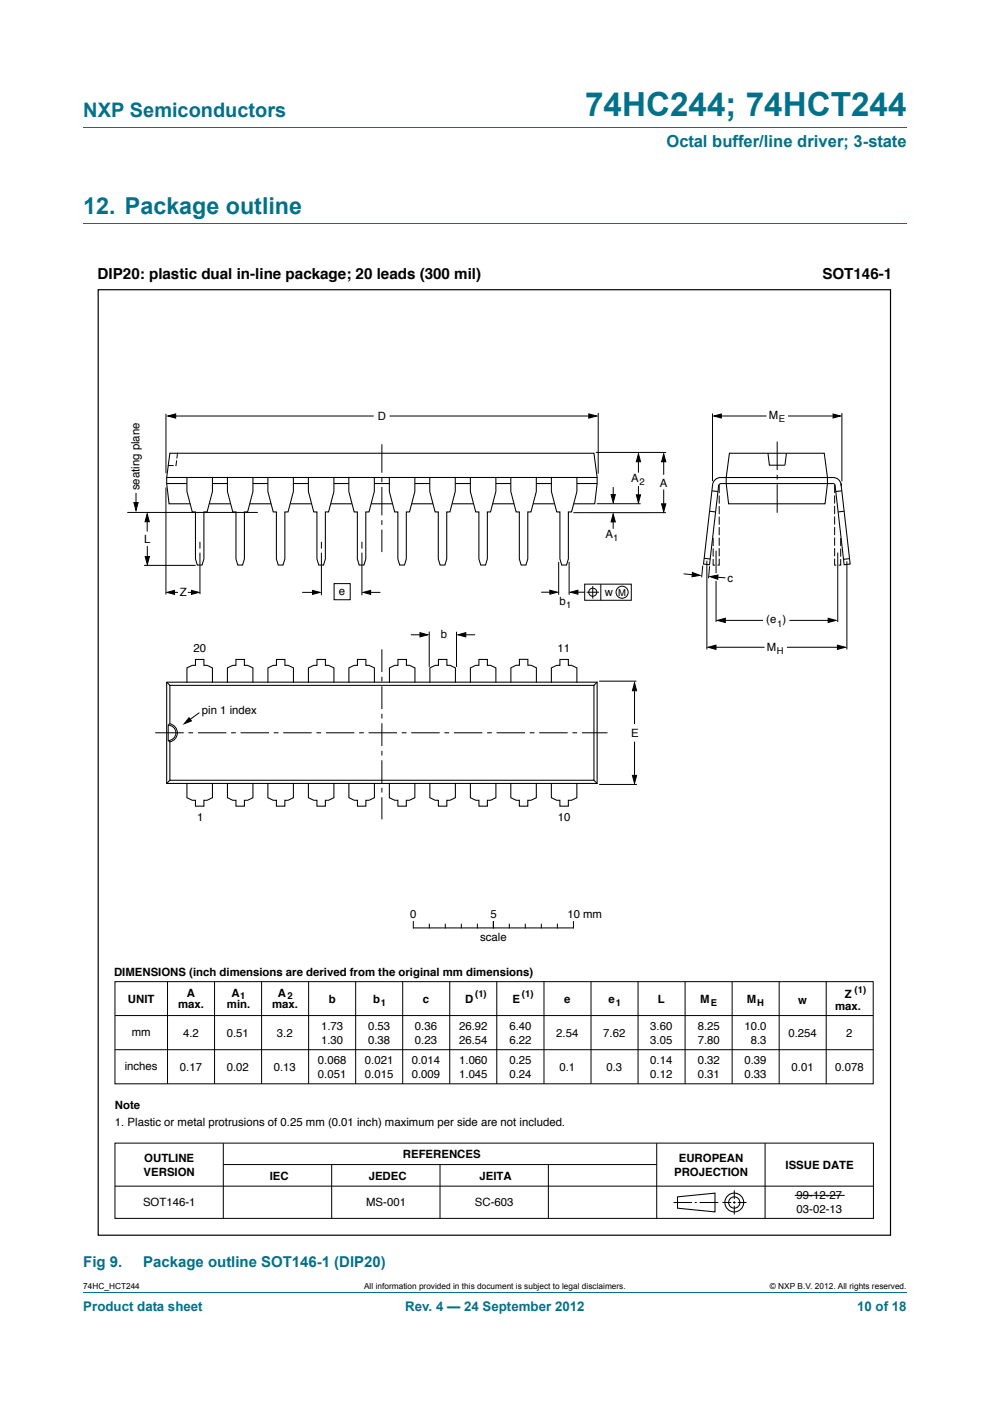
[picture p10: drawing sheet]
<svg xmlns="http://www.w3.org/2000/svg" width="210mm" height="297mm" viewBox="0 0 210 297" stroke-linecap="round" stroke-linejoin="round" font-family="sans-serif">
<path d="M17.7 27h174.6M17.7 47.4h174.6M17.7 273.9h174.6" fill="none" stroke="#00718a" stroke-width=".21"/>
<g fill="none" stroke="#000" stroke-width=".21">
<path d="M35.2 87.7v12.6M36 88.2h43.3M82.6 88.2h42.9M126.4 95.9h14.9M126.9 87.6v12.8M135.4 97v3.2M140.8 96.6v4.1M151.1 87.7v14.3M152.1 88.2h10.5M167.1 88.2h10.4M178.6 87.6v14.5M27 108.6h27.7"/>
<path d="M28.8 104.5v2.7M30.6 119.9h10.9M31.2 109.9v2.8M31.2 115.8v3.1M35.2 103.3v22.8M42.4 114.9v1.4M42.4 117.2v8.8M68.2 114.9v1.4M68.2 117.2v9M76.8 114.9v1.4M76.8 117.2v9M118.5 119.1v7"/>
<path d="M120.7 119.1v7M126.6 106.8h9.3M130.1 109.7v2.4M130.1 103.3v2.5M135.4 103.1v2.9M140.8 103.8v4.2M141.2 108.7h-19.6M149.1 119.9l-.3 2.5M149.9 118.9v18.8M151.9 116.8v4.7M177.7 117.2v14.7M179.6 119v18.7"/>
<path d="M36.2 125.6h1.6M39.8 125.6h1.6M64.1 125.6h3M70.9 123.7h3.4v3.5h-3.4zM77.8 125.6h2.9M87.2 134.6h2.8M91 133.9v7.5M96.8 133.9v7.5M97.9 134.6h2.9M114.8 125.6h2.6M121.9 125.6h2.1M124 123.8h9.9v3.5h-9.9z"/>
<path d="M124.4 125.6h2.6M125.7 124.3v2.6M127.4 123.8v3.5M145 121.7l2.7 .2M150.5 120.1l-.2 2.5M151.1 137.2h11.1M151.1 122.3l2.8 .2M151.9 123.2v8.7M153 131.5h8.8M166.9 137.2h11.2M167.4 131.5h9.1M35.7 153.7a1.63 1.63 0 0 1 1.6 1.7 1.63 1.63 0 0 1-1.6 1.6z"/>
<path d="M35.7 153.7l.2-.2a1.85 1.85 0 0 1 1.7 1.9 1.85 1.85 0 0 1-1.7 1.8l-.2-.2M42.3 151.1l-2.6 1.9M127.1 144.4h7.9M134.6 145.9v7.6M134.6 157.2v7.9M127.1 166.3h8M87.7 195.4v1.3M87.7 196.7h33.8M91.1 195.9v.8M94.4 195.9v.8M97.9 195.9v.8M101.2 195.9v.8"/>
<path d="M104.6 195.4v1.3M104.7 195.4v1.3M108 195.9v.8M111.4 195.9v.8M114.8 195.9v.8M118.2 195.9v.8M121.6 195.4v1.3M24.4 208.1h160.8v21.7h-160.8zM24.4 215.3h160.8M35.5 208.1v21.7M45.5 208.1v21.7M55.5 208.1v21.7"/>
<path d="M65.5 208.1v21.7M75.4 208.1v21.7M85.4 208.1v21.7M95.4 208.1v21.7M105.4 208.1v21.7M115.4 208.1v21.7M125.4 208.1v21.7M135.3 208.1v21.7M145.3 208.1v21.7M155.3 208.1v21.7M165.3 208.1v21.7M175.2 208.1v21.7"/>
<path d="M24.4 222.6h160.8M24.4 251.5h160.9M24.4 242.4h160.9v15.9h-160.9zM47.4 242.4v15.9M47.4 246.9h91.9M70.3 246.9v11.4M93.3 246.9v11.4M116.3 246.9v11.4M139.3 242.4v15.9M142.9 255h3.9M147.3 255h.5M148.4 255h4"/>
<path d="M153.2 255h1.9M155.5 255h.5M155.7 252.4v1.8M155.7 254.7v.5M155.7 255.7v1.8M156.5 255h1.8M162.3 242.4v15.9M168.6 253.4h10.6"/>
<circle cx="125.7" cy="125.6" r=".86"/>
<circle cx="131.9" cy="125.6" r="1.28"/>
</g>
<g fill="none" stroke="#000" stroke-width=".22">
<path d="M154.7 96.1h20.1l.7 5.1v1.3l-.5 4.3h-20.5l-.5-4.3v-1.3zM162.9 96.1l.3 2.5h3.3l.3-2.5M35.4 102.5h4.2M35.4 101.2h91.2M39.6 101.2v3l1.2 4.3h.7v10l.3 1.3h1.1l.3-1.3v-10h.7l1.2-4.3v-3M40.4 106.8h-4.5l-.5-4.3v-1.3l.6-5.1h90l.7 5.1v1.3l-.6 4.3h-4.4M44.4 106.8h4.5M45.1 102.5h3.1M48.2 101.2v3l1.2 4.3h.6v10l.4 1.3h1.1l.3-1.3v-10h.7l1.1-4.3v-3M53 106.8h4.5M53.6 102.5h3.2M56.8 101.2v3l1.1 4.3h.7v10l.4 1.3h1l.4-1.3v-10h.7l1.1-4.3v-3"/>
<path d="M61.6 106.8h4.5M62.2 102.5h3.2M65.4 101.2v3l1.1 4.3h.7v10l.4 1.3h1l.4-1.3v-10h.7l1.1-4.3v-3M70.1 106.8h4.6M70.8 102.5h3.2M74 101.2v3l1.1 4.3h.7v10l.4 1.3h1l.4-1.3v-10h.7l1.1-4.3v-3M78.7 106.8h4.6M79.4 102.5h3.2M82.6 101.2v3l1.1 4.3h.7v10l.4 1.3h1l.4-1.3v-10h.7l1.1-4.3v-3M87.3 106.8h4.6M88 102.5h3.2M91.2 101.2v3l1.1 4.3h.7v10l.4 1.3h1l.4-1.3v-10h.6l1.2-4.3v-3"/>
<path d="M95.9 106.8h4.5M96.6 102.5h3.2M99.8 101.2v3l1.1 4.3h.7v10l.4 1.3h1l.4-1.3v-10h.6l1.2-4.3v-3M104.5 106.8h4.5M105.2 102.5h3.2M108.3 101.2v3l1.2 4.3h.7v10l.3 1.3h1.1l.3-1.3v-10h.7l1.2-4.3v-3M113.1 106.8h4.5M113.8 102.5h3.1M117 101.2v3l1.1 4.3h.7v10l.3 1.3h1.1l.4-1.3v-10h.6l1.2-4.3v-3M122.4 102.5h4.3M149.4 118.4l1.2 .1M150.5 108.4l1.3 .1"/>
<path d="M151 104.1l1.3 .1M151.5 101.8l.8-.5 .5-.1h23.9a1.66 1.66 0 0 1 1.7 1.5l1.9 16.9-1.3 .1-1.9-16.7-.2-.4-24-.1-.2 .1-.3 .4-1.9 16.7-1.3-.1 2-16.9zM178.5 104.1l-1.2 .1M179 108.4l-1.2 .1M180.2 118.4l-1.3 .2M35.4 144.6h91.3v21.5h-91.3zM35.4 144.6l.6 .7M36 153.4v-8.1h90v20.1h-90v-8.1M39.6 144.6v-3l1.2-.5h.7v-1.3h1.7v1.3h.7l1.2 .5v3M48.2 144.6v-3l1.2-.5h.6v-1.3h1.8v1.3h.7l1.1 .5v3M56.8 144.6v-3l1.2-.5h.6v-1.3h1.8v1.3h.7l1.1 .5v3M65.4 144.6v-3l1.2-.5h.6v-1.3h1.8v1.3h.7l1.1 .5v3"/>
<path d="M74 144.6v-3l1.1-.5h.7v-1.3h1.8v1.3h.7l1.1 .5v3M82.6 144.6v-3l1.1-.5h.7v-1.3h1.8v1.3h.7l1.1 .5v3M91.2 144.6v-3l1.1-.5h.7v-1.3h1.8v1.3h.7l1.1 .5v3M99.8 144.6v-3l1.1-.5h.7v-1.3h1.8v1.3h.6l1.2 .5v3M108.4 144.6v-3l1.1-.6h.7v-1.2h1.8v1.2h.6l1.2 .6v3M116.9 144.6v-3l1.2-.5h.7v-1.3h1.7v1.3h.7l1.2 .5v3M126.7 144.6l-.7 .7M36 165.4l-.6 .7M39.6 166.1v3l1.2 .6h.7v1.2h1.8v-1.2h.6l1.2-.6v-3M48.2 166.1v3l1.2 .6h.6v1.2h1.8v-1.2h.7l1.1-.6v-3M56.8 166.1v3l1.2 .6h.6v1.2h1.8v-1.2h.7l1.1-.6v-3M65.4 166.1v3l1.1 .6h.7v1.2h1.8v-1.2h.7l1.1-.6v-3"/>
<path d="M74 166.1v3l1.1 .6h.7v1.2h1.8v-1.2h.7l1.1-.6v-3M82.6 166.1v3l1.1 .6h.7v1.2h1.8v-1.2h.7l1.1-.6v-3M91.2 166.1v3l1.1 .6h.7v1.2h1.8v-1.2h.7l1.1-.6v-3M99.8 166.1v3l1.1 .6h.7v1.2h1.8v-1.2h.6l1.2-.6v-3M108.3 166.1v3l1.2 .6h.7v1.2h1.7v-1.2h.7l1.2-.6v-3M116.9 166.1v3l1.2 .6h.7v1.2h1.7v-1.2h.7l1.2-.6v-3M126 165.4l.7 .7M143.7 253.8l8-.8v3.9l-8-.7z"/>
<circle cx="155.7" cy="255" r="1.99"/>
<circle cx="155.7" cy="255" r="1.2"/>
</g>
<g fill="#000" stroke="#000" stroke-width=".21">
<path d="M35.6 88.2l1.7-.4v.9zM124.9 87.8l1.7 .4-1.7 .5zM135.4 96.2l.5 1.7h-.9zM140.8 96.2l.4 1.7h-.9zM151.4 88.2l1.6-.4v.8zM176.7 87.8l1.6 .4-1.6 .4zM28.4 106.5h.9l-.5 1.7zM31.2 108.9l.5 1.7h-.9zM30.8 118h.9l-.5 1.7zM130.1 109l.4 1.7h-.9zM129.6 104.9h.9l-.4 1.6zM135 104.9h.9l-.5 1.7z"/>
<path d="M140.3 106.8h.9l-.4 1.7zM35.4 125.6l1.6-.4v.8zM40.6 125.2l1.6 .4-1.6 .4zM66.3 125.2l1.6 .4-1.6 .4zM77 125.6l1.6-.4v.8zM89.1 134.1l1.7 .5-1.7 .4zM97.1 134.6l1.7-.5v.9zM116.6 125.1l1.6 .5-1.6 .4zM121 125.6l1.6-.5v.9zM146.9 121.4l1.6 .6-1.7 .3zM150.2 137.2l1.7-.4v.9zM150.6 122.3l1.7-.4-.1 .9z"/>
<path d="M152.2 131.5l1.6-.4v.9zM175.7 131.1l1.6 .4-1.6 .5zM177.6 136.8l1.7 .4-1.7 .5zM40.1 152.2l.5 .7-1.5 .5zM134.6 144.8l.4 1.7h-.9zM134.1 164.4h.9l-.4 1.7z"/>
</g>
<path d="M81 94.2v22.9M164.8 93.6v15.7M32.9 155.4h96" fill="none" stroke="#000" stroke-width=".21" stroke-dasharray="6 1 1 1" stroke-linecap="butt"/>
<path d="M81 137.7v36" fill="none" stroke="#000" stroke-width=".21" stroke-dasharray="4.8 1 1 1" stroke-linecap="butt"/>
<path d="M37.6 96.1l-.3 2.6h-1.6" fill="none" stroke="#000" stroke-width=".21" stroke-dasharray="1 .6"/>
<path d="M152.5 102.9v16.9h-1.2v-6.3M177 102.9v16.9h1.3v-6.3" fill="none" stroke="#000" stroke-width=".21" stroke-dasharray="1.5 .7"/>
<path d="M20.8 61.4h168.1v200.5h-168.1z" fill="none" stroke="#000" stroke-width=".25"/>
<text font-size="7" fill="#00718a" x="124.1" y="24.6">74HC244; 74HCT244</text>
<text font-size="4.9" fill="#00718a" x="17.7" y="45.4">12. Package outline</text>
<text font-size="4.2" fill="#00718a" x="17.7" y="24.9">NXP Semiconductors</text>
<text font-size="3.5" fill="#00718a" x="141.4" y="31.1">Octal buffer/line driver; 3-state</text>
<g font-size="3.2">
<text x="20.7" y="59.1">DIP20: plastic dual in-line package; 20 leads (300 mil)</text>
<text x="174.4" y="59.1">SOT146-1</text>
</g>
<g font-size="3.2" fill="#00718a">
<text x="17.7" y="268.6">Fig 9.</text>
<text x="30.4" y="268.6">Package outline SOT146-1 (DIP20)</text>
</g>
<g font-size="2.8" fill="#00718a">
<text x="17.7" y="277.9">Product data sheet</text>
<text x="86" y="277.9">Rev. 4 — 24 September 2012</text>
<text x="181.8" y="277.9">10 of 18</text>
</g>
<g font-size="2.4">
<text x="80.1" y="88.9">D</text>
<text x="163.1" y="88.9">M</text>
<text x="29.6" y="103.9" transform="rotate(-90 29.6 103.9)">seating plane</text>
<text x="133.9" y="102.3">A</text>
<text x="139.9" y="103.3">A</text>
<text x="30.6" y="115.2">L</text>
<text x="128.4" y="114.1">A</text>
<text x="154.3" y="123.3">c</text>
<text x="38.1" y="126.4">Z</text>
<text x="71.9" y="126.1">e</text>
<text x="118.6" y="128.3">b</text>
<text x="128.3" y="126.3">w</text>
<text x="93.5" y="135.2">b</text>
<text x="162.5" y="132">(e )</text>
<text x="41" y="138.2">20</text>
<text x="118.3" y="138.2">11</text>
<text x="162.6" y="138.1">M</text>
<text x="42.8" y="151.4">pin 1 index</text>
<text x="133.9" y="156.2">E</text>
<text x="41.8" y="174">1</text>
<text x="118.3" y="174.1">10</text>
<text x="87" y="194.7">0</text>
<text x="104" y="194.7">5</text>
<text x="120.3" y="194.7">10 mm</text>
<text x="101.9" y="199.4">scale</text>
<text x="24.2" y="207">DIMENSIONS (inch dimensions are derived from the original mm dimensions)</text>
<text x="27.1" y="212.6">UNIT</text>
<text x="37.8" y="213.8">max.</text>
<text x="39.6" y="211.4">A</text>
<text x="48.1" y="213.8">min.</text>
<text x="49.1" y="211.4">A</text>
<text x="57.7" y="213.8">max.</text>
<text x="58.9" y="211.4">A</text>
<text x="69.7" y="212.6">b</text>
<text x="79.1" y="212.6">b</text>
<text x="89.7" y="212.6">c</text>
<text x="98.7" y="212.6">D</text>
<text x="108.7" y="212.6">E</text>
<text x="119.7" y="212.6">e</text>
<text x="129.1" y="212.6">e</text>
<text x="139.5" y="212.6">L</text>
<text x="148.5" y="212.6">M</text>
<text x="158.4" y="212.6">M</text>
<text x="169.3" y="212.8">w</text>
<text x="177.1" y="214.1">max.</text>
<text x="179.2" y="211.7">Z</text>
<text x="27.9" y="219.6">mm</text>
<text x="38.8" y="219.8">4.2</text>
<text x="48.1" y="219.8">0.51</text>
<text x="58.7" y="219.8">3.2</text>
<text x="68.1" y="218.3">1.73</text>
<text x="68.1" y="221.2">1.30</text>
<text x="78.1" y="218.3">0.53</text>
<text x="78.1" y="221.2">0.38</text>
<text x="88" y="218.3">0.36</text>
<text x="88" y="221.2">0.23</text>
<text x="97.4" y="218.3">26.92</text>
<text x="97.4" y="221.2">26.54</text>
<text x="108" y="218.3">6.40</text>
<text x="108" y="221.2">6.22</text>
<text x="118" y="219.8">2.54</text>
<text x="128" y="219.8">7.62</text>
<text x="137.9" y="218.3">3.60</text>
<text x="137.9" y="221.2">3.05</text>
<text x="148" y="218.3">8.25</text>
<text x="148" y="221.2">7.80</text>
<text x="157.9" y="218.3">10.0</text>
<text x="159.2" y="221.2">8.3</text>
<text x="167.2" y="219.8">0.254</text>
<text x="179.5" y="219.8">2</text>
<text x="26.5" y="226.8">inches</text>
<text x="38.2" y="227">0.17</text>
<text x="48.1" y="227">0.02</text>
<text x="58.1" y="227">0.13</text>
<text x="67.4" y="225.5">0.068</text>
<text x="77.4" y="225.5">0.021</text>
<text x="87.3" y="225.5">0.014</text>
<text x="97.4" y="225.5">1.060</text>
<text x="108" y="225.5">0.25</text>
<text x="118.7" y="227">0.1</text>
<text x="128.6" y="227">0.3</text>
<text x="137.9" y="225.5">0.14</text>
<text x="148" y="225.5">0.32</text>
<text x="157.9" y="225.5">0.39</text>
<text x="167.9" y="227">0.01</text>
<text x="177.2" y="227">0.078</text>
<text x="67.4" y="228.5">0.051</text>
<text x="77.4" y="228.5">0.015</text>
<text x="87.3" y="228.5">0.009</text>
<text x="97.4" y="228.5">1.045</text>
<text x="108" y="228.5">0.24</text>
<text x="137.9" y="228.5">0.12</text>
<text x="148" y="228.5">0.31</text>
<text x="157.9" y="228.5">0.33</text>
<text x="24.4" y="235">Note</text>
<text x="24.4" y="238.7">1. Plastic or metal protrusions of 0.25 mm (0.01 inch) maximum per side are not included.</text>
<text x="85.4" y="245.6">REFERENCES</text>
<text x="30.5" y="249.3">VERSION</text>
<text x="30.6" y="246.3">OUTLINE</text>
<text x="57.2" y="250.2">IEC</text>
<text x="78.2" y="250.2">JEDEC</text>
<text x="101.7" y="250.2">JEITA</text>
<text x="143" y="249.3">PROJECTION</text>
<text x="144" y="246.3">EUROPEAN</text>
<text x="166.6" y="247.8">ISSUE DATE</text>
<text x="30.3" y="255.8">SOT146-1</text>
<text x="77.7" y="255.8">MS-001</text>
<text x="100.7" y="255.8">SC-603</text>
<text x="169" y="254.3">99-12-27</text>
<text x="169" y="257.2">03-02-13</text>
</g>
<g font-size="2">
<text x="165.2" y="89.4">E</text>
<text x="135.6" y="102.8">2</text>
<text x="130.1" y="114.6">1</text>
<text x="120.1" y="129">1</text>
<text x="131.1" y="126.3">M</text>
<text x="164.9" y="132.8">1</text>
<text x="164.8" y="138.7">H</text>
<text x="51" y="211.8">1</text>
<text x="60.9" y="211.8">2</text>
<text x="80.8" y="213.2">1</text>
<text x="100.8" y="211.3">(1)</text>
<text x="110.7" y="211.3">(1)</text>
<text x="130.6" y="213.2">1</text>
<text x="150.7" y="213.2">E</text>
<text x="160.6" y="213.2">H</text>
<text x="181.3" y="210.6">(1)</text>
</g>
<g font-size="1.8">
<text x="17.7" y="273.3">74HC_HCT244</text>
<text x="77.2" y="273.3">All information provided in this document is subject to legal disclaimers.</text>
<text x="163.3" y="273.3">© NXP B.V. 2012. All rights reserved.</text>
</g>
</svg>
